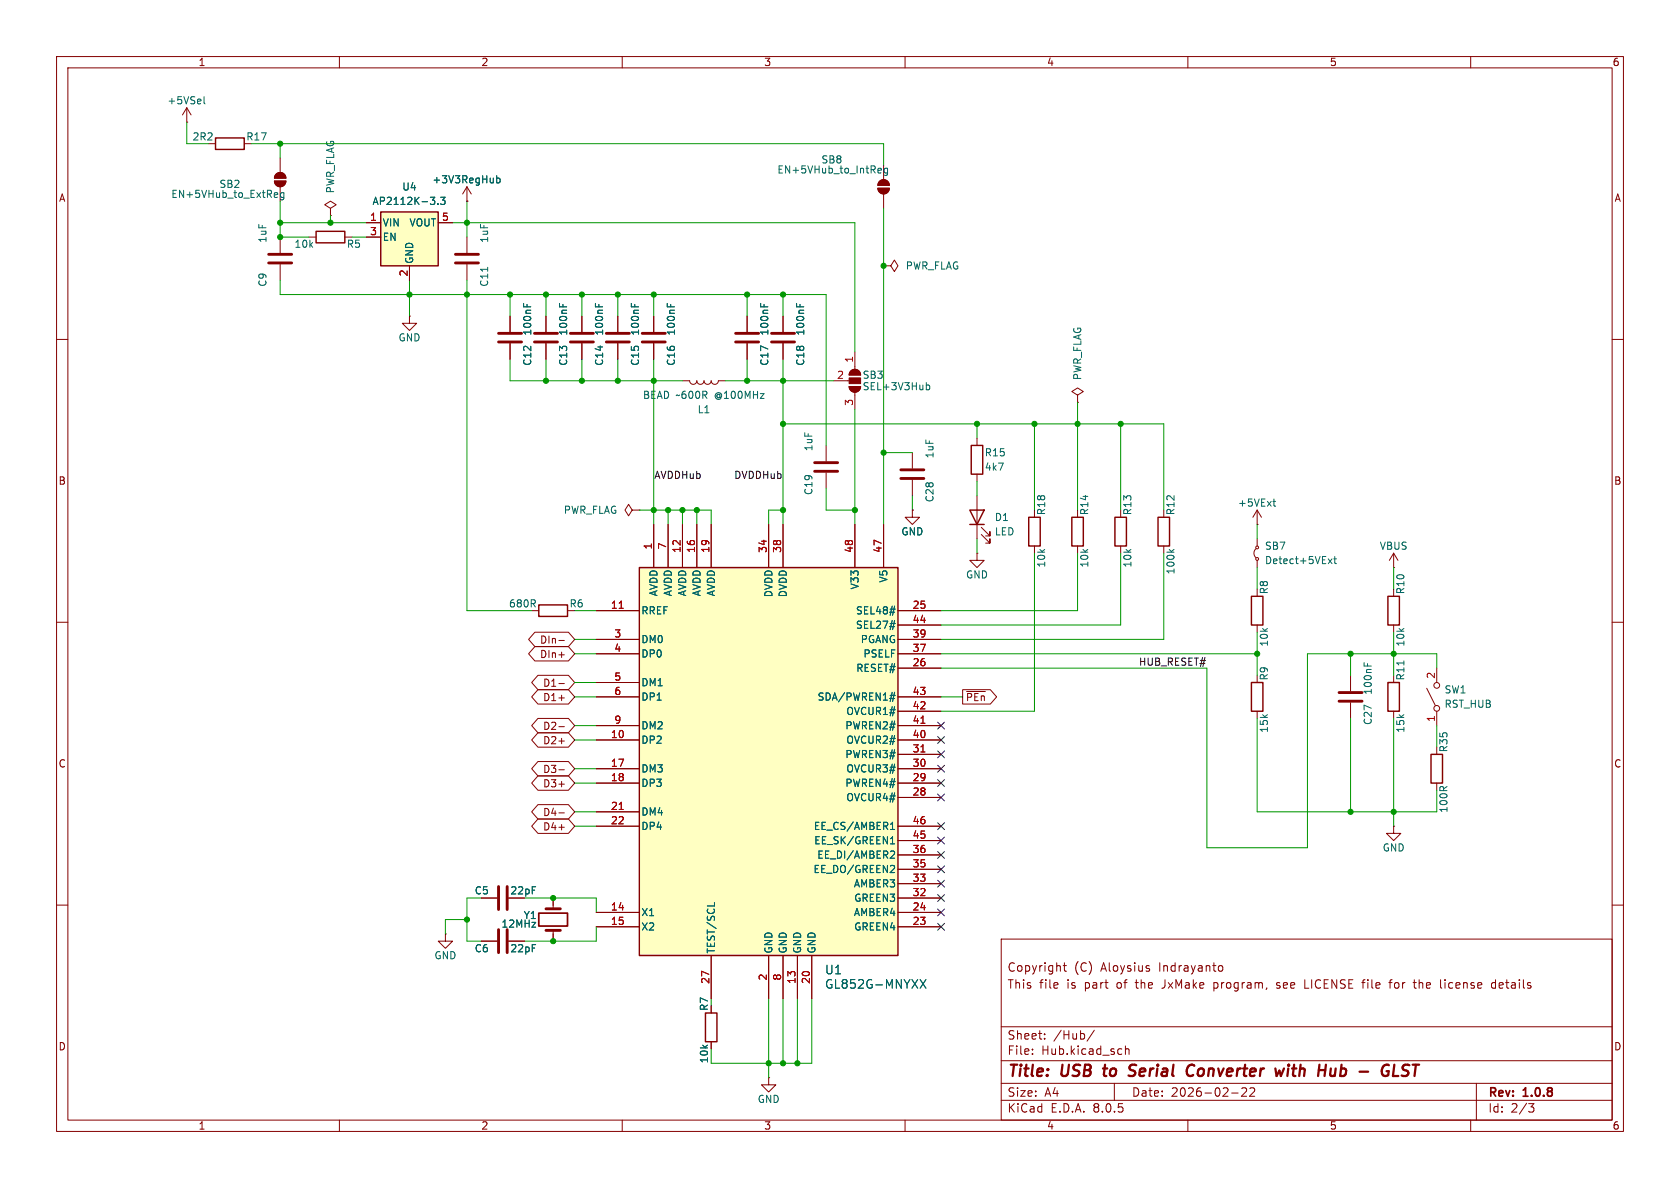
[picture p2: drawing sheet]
<svg xmlns="http://www.w3.org/2000/svg" width="297mm" height="210mm" viewBox="0 0 297 210" stroke-linecap="round" stroke-linejoin="round" font-family="sans-serif">
<g fill="none" stroke="#840000" stroke-width=".18">
<path d="M10 10h277v190h-277zM12 12h273v186h-273zM60 10v2M110 10v2M160 10v2M210 10v2M260 10v2M58.4 36.8l1-.6-1-.6-1 .6 1 .6v1.3M58.4 38.1h.1M82.5 35.6h.1M82.5 33l-.7 1.3M82.5 33v2.6"/>
<path d="M82.5 33l.8 1.3M155.2 33.3h2a1.02 1.02 0 0 1-1 1 1.02 1.02 0 0 1-1-1zM155.5 32.1a1.02 1.02 0 0 1 1.1-.3 1.02 1.02 0 0 1 .6 1h-2zM156.2 29.2v2.6M156.2 34.3v2.5M10 60h2M49.5 41.9v2.8M49.5 46.7v2.8M54.6 41.9h1.3M61 41.9h1.2M72.4 55.9v1.3h1.3l-1.3 1.2-1.3-1.2h1.3M72.4 55.9h.1"/>
<path d="M82.5 41.9v2.8M82.5 46.7v2.8M109.2 55.9v2.8M156.2 47h1.3l.6-1 .6 1-.6 1-.6-1M156.2 47h.1M285 60h2M109.2 60.7v2.8M120.6 67.3h1.3a.64 .64 0 0 0 .7 .6 .64 .64 0 0 0 .6-.6 .64 .64 0 0 0 .6 .6 .64 .64 0 0 0 .7-.6 .64 .64 0 0 0 .6 .6 .64 .64 0 0 0 .6-.6 .64 .64 0 0 0 .7 .6 .64 .64 0 0 0 .6-.6h1.3M146 78.7v2.8M147.3 67.3h2.8M150.1 68.3h2a1.02 1.02 0 0 1-1 1 1.02 1.02 0 0 1-1-1zM150.4 65.6a1.02 1.02 0 0 1 1.1-.2 1.02 1.02 0 0 1 .6 .9h-2z"/>
<path d="M151.1 62.2v3.1M151.1 69.3v3.1M172.7 77.5v1.2M146 83.6v2.8M161.3 90.2v1.2h1.3l-1.3 1.3-1.3-1.3h1.3M161.3 90.2h.1M161.3 80v2.8M161.3 84.8v2.8M172.7 83.8v1.3M222 97a1.08 1.08 0 0 0 0 1.6M222.2 92.7h.1M222.2 90.2v2.5"/>
<path d="M222.2 95.3v1.2M222.2 99.1v1.2M222.2 90.2l-.7 1.2M222.2 90.2l.8 1.2M10 110h2M222.2 104.1v1.3M222.2 110.5v1.3M222.2 119.4v1.3M238.8 119.4v2.8M246.4 119.4v1.3M254 118.1v2.6M285 110h2"/>
<path d="M222.2 125.7v1.3M238.8 124.2v2.8M246.4 125.7v1.3M252.2 121.7l1.5 3M254 125.7v2.6M254 132.1v1.3M254 138.4v1.3M10 160h2M246.4 146.1v1.2h1.2l-1.2 1.3-1.3-1.3h1.3M246.4 146.1h.1M285 160h2M177 166h108v32h-108z"/>
<path d="M188 170.7h.5M188.2 170.2v1.3l.3 .2M203 171.2l.2 .2-.2 .3M203 170.7l.2 .1M214.6 173.7v1.5M214.6 174.6l.1 .1M214.7 173.7l-.1 .1M215.5 170.8l.4-.1 .3 .3v.4l-.2 .2h-.5M225.7 174.6l.4 .1M225.9 173.7l-.2 .2 .2 .3M230.7 173.2v1.5h.7M240.7 173.7h.6"/>
<path d="M241.3 173.2l-.3 .1M245.5 173.7h.6M246.1 173.2l-.4 .2v1.3M249.8 173.7h.6M250.1 174.6l.3 .1M255.5 173.2v.1M255.5 173.7v1M264.4 173.8l-.4-.1-.3 .3v.4l.1 .2h.6M264.4 173.2v1.5M60 198v2M110 198v2M160 198v2"/>
<path d="M177 194.5h108M177 191.5h108M177 187.5h108M177 181.5h108M182.5 186.3v.1M182.5 185.5v.1M184.7 183.6v.1M184.7 182.8v.1M193.5 182.1l-1.3 2M197 191.5v3M199 184.9v1.5M199 185.5l.2-.1 .3 .1 .1 .9"/>
<path d="M210 198v2M217.7 193.2h1.2M219.5 192.4l.6-.1 .2 .1 .1 .3-.9 1.1h.9M221 192.4l.5-.1 .2 .1 .1 .3-.9 1.1h.9M260 198v2M261 191.5v6.5M270.2 195.1h1l-.5 .6 .4 .1 .1 .5-.3 .3h-.4"/>
<circle cx="222.2" cy="98.8" r=".25"/>
<circle cx="222.2" cy="96.8" r=".25"/>
<circle cx="254" cy="121.2" r=".51"/>
<circle cx="254" cy="125.2" r=".51"/>
</g>
<g fill="none" stroke="#840000" stroke-width=".4">
<path d="M195 188.9h.8M195.4 188.2l-.3 1.7 .3 .3M200.6 190a.85 .85 0 0 1-1.1 .1M200.6 188.2l-.7 .1a.46 .46 0 0 0-.2 .5 .46 .46 0 0 0 .3 .4l.6 .2M209.9 189.9a.67 .67 0 0 0 1 .1M211.1 188.4a.73 .73 0 0 0-1.1 .3M227 188.9l-.6 1.3M227.8 188.9l-.2 1.3M227.8 188.2l-.1 .1 .1 .1M227.8 188.2l.1 .1-.1 .1M227.8 188.2v.2M236 190a.57 .57 0 0 1-.8 .1"/>
<path d="M236.1 188.9l-.1 1.3M245.5 188.3a1.02 1.02 0 0 0-1.1 .3 1.02 1.02 0 0 0-.1 1.1l.1 .2M246.5 188.2l-.2 2h.9M249.2 188.3a.85 .85 0 0 0-1.1 .1 .45 .45 0 0 0 .2 .8l.4 .1a.49 .49 0 0 1 .3 .5 .49 .49 0 0 1-.5 .4l-.7-.1M249.7 188.2h1.2M250.3 188.2l-.2 2"/>
</g>
<g fill="none" stroke="#006464" stroke-width=".18">
<path d="M87.8 31.1v1.2M87.8 31.5h.4l.2 .2-.1 .6h-.5M155.4 29.7l.4 .1v.2l-.6 .2M155.8 30.5l-.4 .1M156.9 29.8l-.4-.1-.2 .3 .1 .5h.5M156.9 29.7v1.1l-.2 .2h-.3M86.2 47.2v.8M111.6 53.6v.6M112.2 53.8v.4M163.8 67.6v1.3M163.8 68.1h.3l.3 .2-.2 .5h-.4M225 88.6h.5"/>
<path d="M225.2 88.2v1.1l.3 .2M234.8 98.8l.7 .8M235.5 98.8l-.7 .8M235.8 98.8h.5M236 98.4v1.1l.3 .1M241.2 117.1v.6M241.8 117.3v.4M248.2 116.8v.8"/>
</g>
<path d="M55.9 40.9h5.1v2h-5.1zM171.7 78.7h2v5.1h-2zM221.2 105.4h2.1v5.1h-2.1zM221.2 120.7h2.1v5h-2.1zM245.4 120.7h2v5h-2zM253 133.4h2v5h-2z" fill="none" stroke="#840000" stroke-width=".25"/>
<g fill="#840000" stroke="#840000" stroke-width=".18">
<path d="M150.4 65.6a1.02 1.02 0 0 1 1.1-.2 1.02 1.02 0 0 1 .6 .9h-2z"/>
<path d="M150.1 66.8h2v1h-2z"/>
<path d="M150.1 68.3h2a1.02 1.02 0 0 1-1 1 1.02 1.02 0 0 1-1-1z"/>
<path d="M155.5 32.1a1.02 1.02 0 0 1 1.1-.3 1.02 1.02 0 0 1 .6 1h-2z"/>
<path d="M155.2 33.3h2a1.02 1.02 0 0 1-1 1 1.02 1.02 0 0 1-1-1z"/>
</g>
<path d="M47.5 45h4.1M47.5 46.5h4.1M80.5 45h4.1M80.5 46.5h4.1M107.2 58.9h4.1M107.2 60.5h4.1M144 81.8h4.1M144 83.3h4.1M159.3 83.1h4M159.3 84.6h4M236.7 122.4h4.1M236.7 124h4.1" fill="none" stroke="#840000" stroke-width=".51"/>
<path d="M67.3 37.5h10.2v9.5h-10.2z" fill="#ffffc2"/>
<path d="M38.1 24.4h5.1v2h-5.1zM67.3 37.5h10.2v9.5h-10.2zM171.4 90.2h2.6l-1.3 2.5zM171.4 92.7h2.6M181.9 91.4h2v5.1h-2zM189.5 91.4h2v5.1h-2zM204.7 91.4h2.1v5.1h-2.1zM95.2 106.9h5.1v2.1h-5.1zM245.4 105.4h2v5.1h-2z" fill="none" stroke="#840000" stroke-width=".25"/>
<g fill="none" stroke="#840000" stroke-width=".18">
<path d="M33 19.1l-.7 1.2M33 19.1v2.5M33 19.1l.8 1.2M33 21.6h.1M36.8 25.4h1.3M48.5 32h2a1.02 1.02 0 0 1-1 1 1.02 1.02 0 0 1-1-1zM48.8 30.8a1.02 1.02 0 0 1 1.1-.2 1.02 1.02 0 0 1 .6 .9h-2zM49.5 27.9v2.6M49.5 33v2.6M64.8 39.4h2.5M77.5 39.4h2.5M64.8 41.9h2.5"/>
<path d="M72.4 47v2.5M90.2 55.9v2.8M96.5 55.9v2.8M102.9 55.9v2.8M115.6 55.9v2.8M132.1 55.9v2.8M138.4 55.9v2.8M90.2 60.7v2.8M96.5 60.7v2.8M102.9 60.7v2.8M115.6 60.7v2.8M132.1 60.7v2.8"/>
<path d="M138.4 60.7v2.8M111.8 90.2l-.7-1-.6 1 .6 1 .7-1h1.2M113 90.2h.1M172.7 97.8v1.3h1.3l-1.3 1.2-1.3-1.2h1.3M172.7 97.8h.1M172.7 87.6v7.7M173.5 94.5l1.5 1.5v-.7v.7h-.8M173.5 93.2l1.5 1.5v-.7v.7h-.8M182.9 90.2v1.2M182.9 96.5v1.3M190.5 90.2v1.2M190.5 96.5v1.3"/>
<path d="M205.7 90.2v1.2M205.7 96.5v1.3M246.4 97.8v2.5M246.4 97.8l-.8 1.3M246.4 97.8l.7 1.3M94 108h1.2M246.4 100.3h.1M246.4 104.1v1.3M246.4 110.5v1.3M85.1 158.8h2.8M97.8 158.8v1.9M78.7 165.1v1.3h1.3l-1.3 1.2-1.2-1.2h1.2"/>
<path d="M78.7 165.1h.1M97.8 164.5v1.9M135.9 190.5v1.3h1.3l-1.3 1.2-1.3-1.2h1.3M135.9 190.5h.1"/>
</g>
<g fill="none" stroke="#006464" stroke-width=".18">
<path d="M36.1 17.1v1.1l.2 .2M48.7 34.1h.3l.1 .3-.6 .1M49 34.8l-.3 .1M50.2 34.1h-.4l-.2 .2 .1 .5h.5M50.2 34.1v1l-.3 .2h-.3M76.1 34.9h.8l-.5 .5M76.8 35.5v.5M77.4 36v.1M77.9 34.9h.8l-.4 .5 .3 .1v.5l-.2 .1-.5-.1M92.6 53.6v.6M93.2 53.8v.4M98.9 53.6v.6"/>
<path d="M99.5 53.8v.4M105.3 53.6v.6M105.9 53.8v.4M118 53.6v.6M118.6 53.8v.4M134.5 53.6v.6M135.1 53.8v.4M140.8 53.6v.6M141.4 53.8v.4M206.7 97.1l.5 .5M207.6 97.1l-.5 .4"/>
</g>
<g fill="#840000" stroke="#840000" stroke-width=".18">
<path d="M48.8 30.8a1.02 1.02 0 0 1 1.1-.2 1.02 1.02 0 0 1 .6 .9h-2z"/>
<path d="M48.5 32h2a1.02 1.02 0 0 1-1 1 1.02 1.02 0 0 1-1-1z"/>
</g>
<g fill="none" stroke="#840000" stroke-width=".51">
<path d="M88.1 58.9h4.1M94.5 58.9h4.1M100.8 58.9h4.1M113.5 58.9h4.1M130 58.9h4.1M136.4 58.9h4.1M88.1 60.5h4.1M94.5 60.5h4.1M100.8 60.5h4.1M113.5 60.5h4.1M130 60.5h4.1M136.4 60.5h4.1"/>
<path d="M88.1 156.7v4.1M89.7 156.7v4.1M96.5 164.5h2.6M96.5 160.7h2.6"/>
</g>
<path d="M95.2 161.4h5.1v2.3h-5.1z" fill="none" stroke="#840000" stroke-width=".3"/>
<path d="M113 100.3h45.7v68.6h-45.7z" fill="#ffffc2"/>
<path d="M197.1 91.4h2v5.1h-2zM113 100.3h45.7v68.6h-45.7zM124.7 179.1h2v5.1h-2z" fill="none" stroke="#840000" stroke-width=".25"/>
<g fill="none" stroke="#840000" stroke-width=".18">
<path d="M64.8 39.4h2.5M77.5 39.4h2.5M82.5 35.6h.1M64.8 41.9h2.5M72.4 47v2.5M90.2 55.9v2.8M96.5 55.9v2.8M102.9 55.9v2.8M109.2 55.9v2.8M115.6 55.9v2.8M132.1 55.9v2.8M138.4 55.9v2.8"/>
<path d="M90.2 60.7v2.8M96.5 60.7v2.8M102.9 60.7v2.8M109.2 60.7v2.8M115.6 60.7v2.8M132.1 60.7v2.8M138.4 60.7v2.8M190.5 69.9l1-.7-1-.6-1 .6 1 .7v1.2M190.5 71.1h.1M115.6 92.7v7.6M118.1 92.7v7.6M120.6 92.7v7.6"/>
<path d="M123.2 92.7v7.6M125.7 92.7v7.6M135.9 92.7v7.6M138.4 92.7v7.6M151.1 92.7v7.6M156.2 92.7v7.6M161.3 90.2h.1M198.1 90.2v1.2M198.1 96.5v1.3M94.6 114.3h5.9l1.1 1.3-1.1 1.2h-5.9l-1.2-1.2zM94.6 111.8h5.9l1.1 1.2-1.1 1.3h-5.9l-1.2-1.3zM95.1 119.4h5.4l1.1 1.3-1.1 1.2h-5.4l-1.1-1.2z"/>
<path d="M98.8 115.8h1M98.8 113.2h1M105.4 113h7.6M105.4 115.6h7.6M105.4 108h7.6M158.7 118.1h7.7M158.7 113h7.7M158.7 115.6h7.7M158.7 108h7.7M158.7 110.5h7.7M95.1 137.2h5.4l1.1 1.2-1.1 1.3h-5.4l-1.1-1.3zM95.1 127h5.4l1.1 1.3-1.1 1.2h-5.4l-1.1-1.2z"/>
<path d="M95.1 134.6h5.4l1.1 1.3-1.1 1.3h-5.4l-1.1-1.3zM95.1 121.9h5.4l1.1 1.3-1.1 1.3h-5.4l-1.1-1.3zM95.1 129.5h5.4l1.1 1.3-1.1 1.3h-5.4l-1.1-1.3zM98.8 138.6h1M98.8 128.5h1M98.8 120.8h1M98.8 136.1h1M98.8 123.4h1M98.8 131h1M105.4 130.8h7.6M105.4 135.9h7.6M105.4 138.4h7.6"/>
<path d="M105.4 128.3h7.6M105.4 120.7h7.6M105.4 123.2h7.6M158.7 130.8h7.7M158.7 135.9h7.7M158.7 138.4h7.7M158.7 133.4h7.7M158.7 128.3h7.7M158.7 125.7h7.7M158.7 123.2h7.7M170.2 121.9h4.9l1.1 1.3-1.1 1.3h-4.9zM170.9 122.2h3.3"/>
<path d="M85.1 158.8h2.8M95.1 142.2h5.4l1.1 1.3-1.1 1.3h-5.4l-1.1-1.3zM95.1 144.8h5.4l1.1 1.3-1.1 1.2h-5.4l-1.1-1.2zM97.8 158.8v1.2M98.8 143.7h1M98.8 146.2h1M105.4 143.5h7.6M105.4 146.1h7.6M158.7 146.1h7.7M158.7 141h7.7M158.7 158.8h7.7M158.7 156.2h7.7"/>
<path d="M158.7 153.7h7.7M158.7 151.1h7.7M158.7 148.6h7.7M85.1 166.4h2.8M89.9 166.4h2.8M97.8 165.1v1.3M105.4 161.3h7.6M105.4 163.8h7.6M125.7 168.9v7.6M135.9 168.9v7.6M138.4 168.9v7.6M141 168.9v7.6"/>
<path d="M143.5 168.9v7.6M158.7 161.3h7.7M158.7 163.8h7.7M125.7 184.2v1.2"/>
</g>
<path d="M109.5 107.5h.7M162.8 132.9h.7M162.8 127.9h.7M109.5 143.1h.7" fill="none" stroke="#a90000" stroke-width=".18"/>
<g fill="none" stroke="#006464" stroke-width=".18">
<path d="M76.1 34.9h.8l-.5 .5M76.8 35.5v.5M77.4 36v.1M77.9 34.9h.8l-.4 .5 .3 .1v.5l-.2 .1-.5-.1M87.8 31.1v1.2M87.8 31.5h.4l.2 .2-.1 .6h-.5M92.6 53.6v.6M93.2 53.8v.4M98.9 53.6v.6M99.5 53.8v.4M105.3 53.6v.6M105.9 53.8v.4"/>
<path d="M111.6 53.6v.6M112.2 53.8v.4M118 53.6v.6M118.6 53.8v.4M134.5 53.6v.6M135.1 53.8v.4M140.8 53.6v.6M141.4 53.8v.4M157.2 108.2h1M157.2 110.8h1M157.4 107.7h.9M157.4 110.2h.9"/>
<path d="M158.2 107.1l-.4 1.7M158.2 109.7l-.4 1.6M157.2 123.5h1M157.4 122.9h.9M157.7 122.4l-.3 1.6M158.2 122.4l-.4 1.6M126.3 159.5v.6M157.4 149.2h.8M157.4 146.6h.8M157.5 145.7l.3-.3v1.2M157.5 148.2l.3-.3v1.3M157.6 150.4l.4 .1 .2 .3-.8 .9h.8"/>
<path d="M157.9 153l.3 .2-.1 .3-.7 .7h.8M162.7 173.2l1 1.5M163.7 173.2l-1 1.5"/>
</g>
<path d="M88.1 164.3v4.1M89.7 164.3v4.1" fill="none" stroke="#840000" stroke-width=".51"/>
<g fill="none" stroke="#009600" stroke-width=".18">
<path d="M33 21.6v3.8h3.8M44.4 25.4h111.8v3.8M49.5 35.6v6.3h5.1M49.5 25.4v2.5M49.5 39.4h15.3M58.4 38.1v1.3M80 39.4h71.1v22.8M82.5 35.6v6.3M156.2 36.8v55.9M49.5 49.5v2.6h96.5v26.6M62.2 41.9h2.6M72.4 49.5v6.4"/>
<path d="M82.5 49.5v58.5h11.5M90.2 52.1v3.8M96.5 52.1v3.8M102.9 52.1v3.8M109.2 52.1v3.8M115.6 52.1v3.8M132.1 52.1v3.8M138.4 52.1v3.8M90.2 63.5v3.8h30.4M96.5 63.5v3.8M102.9 63.5v3.8M109.2 63.5v3.8"/>
<path d="M115.6 63.5v29.2M128.3 67.3h19M132.1 63.5v3.8M138.4 63.5v29.2M138.4 74.9h67.3v15.3M151.1 72.4v20.3M172.7 74.9v2.6M182.9 74.9v15.3M190.5 71.1v19.1M198.1 74.9v15.3M113 90.2h12.7v2.5M118.1 90.2v2.5"/>
<path d="M120.6 90.2v2.5M123.2 90.2v2.5M138.4 90.2h-2.5v2.5M146 86.4v3.8h5.1M156.2 80h5.1M161.3 87.6v2.6M172.7 85.1v2.5M172.7 95.3v2.5M182.9 97.8v27.9h-16.5M190.5 97.8v10.2h-24.1M198.1 97.8v12.7h-31.7M205.7 97.8v15.2h-39.3"/>
<path d="M222.2 92.7v2.6M101.6 115.6h3.8M101.6 108h3.8M101.6 113h3.8M166.4 115.6h55.8M166.4 118.1h47v31.8h17.7v-34.3h22.9v2.5M222.2 100.3v3.8M222.2 111.8v7.6M238.8 115.6v3.8M246.4 100.3v3.8M246.4 111.8v7.6M101.6 123.2h3.8"/>
<path d="M101.6 120.7h3.8M101.6 130.8h3.8M101.6 128.3h3.8M101.6 135.9h3.8M101.6 138.4h3.8M166.4 123.2h3.8M222.2 127v16.5h31.8v-3.8M238.8 127v16.5M246.4 127v19.1M254 128.3v3.8M85.1 158.8h-2.6v7.6h2.6M92.7 158.8h12.7v2.5"/>
<path d="M101.6 143.5h3.8M101.6 146.1h3.8M82.5 162.6h-3.8v2.5M105.4 163.8v2.6h-12.7M135.9 176.5v14M138.4 176.5v11.5M141 176.5v11.5M143.5 176.5v11.5h-17.8"/>
</g>
<g fill="none" stroke="#000084" stroke-width=".18">
<path d="M165.8 130.2l1.2 1.2M165.8 127.7l1.2 1.2M165.8 132.7l1.2 1.3M165.8 137.8l1.2 1.2M165.8 135.3l1.2 1.2M167 130.2l-1.2 1.2M167 127.7l-1.2 1.2M167 132.7l-1.2 1.3M167 137.8l-1.2 1.2M167 135.3l-1.2 1.2M165.8 153.1l1.2 1.2M165.8 158.1l1.2 1.3"/>
<path d="M165.8 155.6l1.2 1.2M165.8 148l1.2 1.2M165.8 140.4l1.2 1.2M165.8 150.5l1.2 1.2M165.8 145.4l1.2 1.3M167 153.1l-1.2 1.2M167 158.1l-1.2 1.3M167 155.6l-1.2 1.2M167 148l-1.2 1.2M167 140.4l-1.2 1.2M167 150.5l-1.2 1.2M167 145.4l-1.2 1.3"/>
<path d="M165.8 160.7l1.2 1.2M165.8 163.2l1.2 1.2M167 160.7l-1.2 1.2M167 163.2l-1.2 1.2"/>
</g>
<g fill="#009600" stroke="#009600" stroke-width=".18">
<circle cx="97.8" cy="166.4" r=".46"/>
<circle cx="97.8" cy="158.8" r=".46"/>
<circle cx="82.5" cy="162.6" r=".46"/>
<circle cx="102.9" cy="52.1" r=".46"/>
<circle cx="96.5" cy="52.1" r=".46"/>
<circle cx="109.2" cy="67.3" r=".46"/>
<circle cx="82.5" cy="52.1" r=".46"/>
<circle cx="72.4" cy="52.1" r=".46"/>
<circle cx="96.5" cy="67.3" r=".46"/>
<circle cx="90.2" cy="52.1" r=".46"/>
<circle cx="102.9" cy="67.3" r=".46"/>
<circle cx="132.1" cy="67.3" r=".46"/>
<circle cx="132.1" cy="52.1" r=".46"/>
<circle cx="138.4" cy="67.3" r=".46"/>
<circle cx="109.2" cy="52.1" r=".46"/>
<circle cx="115.6" cy="52.1" r=".46"/>
<circle cx="156.2" cy="47" r=".46"/>
<circle cx="138.4" cy="52.1" r=".46"/>
<circle cx="172.7" cy="74.9" r=".46"/>
<circle cx="156.2" cy="80" r=".46"/>
<circle cx="123.2" cy="90.2" r=".46"/>
<circle cx="120.6" cy="90.2" r=".46"/>
<circle cx="115.6" cy="90.2" r=".46"/>
<circle cx="138.4" cy="90.2" r=".46"/>
<circle cx="118.1" cy="90.2" r=".46"/>
<circle cx="115.6" cy="67.3" r=".46"/>
<circle cx="138.4" cy="74.9" r=".46"/>
<circle cx="151.1" cy="90.2" r=".46"/>
<circle cx="82.5" cy="39.4" r=".46"/>
<circle cx="58.4" cy="39.4" r=".46"/>
<circle cx="49.5" cy="39.4" r=".46"/>
<circle cx="49.5" cy="41.9" r=".46"/>
<circle cx="49.5" cy="25.4" r=".46"/>
<circle cx="238.8" cy="115.6" r=".46"/>
<circle cx="238.8" cy="143.5" r=".46"/>
<circle cx="222.2" cy="115.6" r=".46"/>
<circle cx="246.4" cy="115.6" r=".46"/>
<circle cx="246.4" cy="143.5" r=".46"/>
<circle cx="198.1" cy="74.9" r=".46"/>
<circle cx="190.5" cy="74.9" r=".46"/>
<circle cx="182.9" cy="74.9" r=".46"/>
<circle cx="138.4" cy="188" r=".46"/>
<circle cx="141" cy="188" r=".46"/>
<circle cx="135.9" cy="188" r=".46"/>
</g>
<g font-size="2.8" fill="#840000">
<text x="178" y="190.9">Title:</text>
<text x="187.7" y="190.9">USB</text>
<text x="196" y="190.9">to</text>
<text x="201.3" y="190.9">Serial</text>
<text x="212.3" y="190.9">Converter</text>
<text x="228.8" y="190.9">with</text>
<text x="237.1" y="190.9">Hub</text>
<text x="245.1" y="190.9">-</text>
</g>
<g font-size="2.1" fill="#006464">
<text x="145.8" y="172.4">U1</text>
<text x="145.8" y="175">GL852G-MNYXX</text>
</g>
<g font-size="2.1" fill="#840000">
<text x="178" y="172">Copyright</text>
<text x="189.9" y="172">(C)</text>
<text x="194.7" y="172">Aloysius</text>
<text x="205" y="172">Indrayanto</text>
<text x="178" y="175">This</text>
<text x="183.7" y="175">file</text>
<text x="188.7" y="175">is</text>
<text x="191.9" y="175">part</text>
<text x="197.7" y="175">of</text>
<text x="201.2" y="175">the</text>
<text x="206" y="175">JxMake</text>
<text x="215.2" y="175">program,</text>
<text x="226.5" y="175">see</text>
<text x="231.6" y="175">LICENSE</text>
<text x="242.1" y="175">file</text>
<text x="247" y="175">for</text>
<text x="251.5" y="175">the</text>
<text x="256.3" y="175">license</text>
<text x="265.5" y="175">details</text>
<text x="178" y="184">Sheet:</text>
<text x="186.2" y="184">/Hub/</text>
<text x="178" y="186.7">File:</text>
<text x="184.1" y="186.7">Hub.kicad_sch</text>
<text x="178" y="196.9">KiCad</text>
<text x="178" y="194.1">Size:</text>
<text x="184.7" y="194.1">A4</text>
<text x="185.7" y="196.9">E.D.A.</text>
<text x="193.3" y="196.9">8.0.5</text>
<text x="200" y="194.1">Date:</text>
<text x="207" y="194.1">2026-02-22</text>
<text x="263" y="194.3">Rev:</text>
<text x="263" y="196.9">Id:</text>
<text x="267.1" y="196.9">2/3</text>
<text x="269.4" y="194.3">1.0.8</text>
</g>
<g font-size="1.8" fill="#840000">
<text x="35" y="11.9">1</text>
<text x="85" y="11.9">2</text>
<text x="135" y="11.9">3</text>
<text x="185" y="11.9">4</text>
<text x="235" y="11.9">5</text>
<text x="285" y="11.9">6</text>
<text x="10.3" y="35.9">A</text>
<text x="285.3" y="35.9">A</text>
<text x="10.3" y="85.9">B</text>
<text x="285.3" y="85.9">B</text>
<text x="95.4" y="114">DIn-</text>
<text x="95.4" y="116.5">DIn+</text>
<text x="95.9" y="121.6">D1-</text>
<text x="95.9" y="124.1">D1+</text>
<text x="170.7" y="124.1">~{PEn}</text>
<text x="95.9" y="129.2">D2-</text>
<text x="95.9" y="131.8">D2+</text>
<text x="10.3" y="135.9">C</text>
<text x="95.9" y="136.8">D3-</text>
<text x="285.3" y="135.9">C</text>
<text x="95.9" y="139.4">D3+</text>
<text x="95.9" y="144.5">D4-</text>
<text x="95.9" y="147">D4+</text>
<text x="90.1" y="158.3">22pF</text>
<text x="125.4" y="178.8" transform="rotate(-90 125.4 178.8)">R7</text>
<text x="10.3" y="185.9">D</text>
<text x="285.3" y="185.9">D</text>
<text x="35" y="199.9">1</text>
<text x="85" y="199.9">2</text>
<text x="135" y="199.9">3</text>
<text x="185" y="199.9">4</text>
<text x="235" y="199.9">5</text>
<text x="285" y="199.9">6</text>
</g>
<g font-size="1.8" fill="#006464">
<text x="29.5" y="18.6">+5VSel</text>
<text x="33.9" y="25">2R2</text>
<text x="43.4" y="25">R17</text>
<text x="145.1" y="29.1">SB8</text>
<text x="30.2" y="35.2">EN+5VHub_to_ExtReg</text>
<text x="38.7" y="33.4">SB2</text>
<text x="59.3" y="34.3" transform="rotate(-90 59.3 34.3)">PWR_FLAG</text>
<text x="71" y="33.9">U4</text>
<text x="76.3" y="32.6">+3V3RegHub</text>
<text x="137.3" y="30.9">EN+5VHub_to_IntReg</text>
<text x="65.8" y="36.4">AP2112K-3.3</text>
<text x="67.6" y="40.2">VIN</text>
<text x="72.3" y="40.2">VOUT</text>
<text x="47.3" y="43" transform="rotate(-90 47.3 43)">1uF</text>
<text x="52" y="44">10k</text>
<text x="61.2" y="44">R5</text>
<text x="67.6" y="42.8">EN</text>
<text x="73.3" y="46.7" transform="rotate(-90 73.3 46.7)">GND</text>
<text x="86.5" y="43" transform="rotate(-90 86.5 43)">1uF</text>
<text x="160" y="47.9">PWR_FLAG</text>
<text x="47.3" y="50.8" transform="rotate(-90 47.3 50.8)">C9</text>
<text x="86.5" y="50.8" transform="rotate(-90 86.5 50.8)">C11</text>
<text x="94.1" y="59.4" transform="rotate(-90 94.1 59.4)">100nF</text>
<text x="100.5" y="59.4" transform="rotate(-90 100.5 59.4)">100nF</text>
<text x="106.8" y="59.4" transform="rotate(-90 106.8 59.4)">100nF</text>
<text x="113.2" y="59.4" transform="rotate(-90 113.2 59.4)">100nF</text>
<text x="119.5" y="59.4" transform="rotate(-90 119.5 59.4)">100nF</text>
<text x="136" y="59.4" transform="rotate(-90 136 59.4)">100nF</text>
<text x="142.4" y="59.4" transform="rotate(-90 142.4 59.4)">100nF</text>
<text x="70.4" y="60.6">GND</text>
<text x="94.1" y="64.8" transform="rotate(-90 94.1 64.8)">C12</text>
<text x="100.5" y="64.8" transform="rotate(-90 100.5 64.8)">C13</text>
<text x="106.8" y="64.8" transform="rotate(-90 106.8 64.8)">C14</text>
<text x="113.2" y="64.8" transform="rotate(-90 113.2 64.8)">C15</text>
<text x="119.5" y="64.8" transform="rotate(-90 119.5 64.8)">C16</text>
<text x="136" y="64.8" transform="rotate(-90 136 64.8)">C17</text>
<text x="142.4" y="64.8" transform="rotate(-90 142.4 64.8)">C18</text>
<text x="113.6" y="70.7">BEAD ~600R</text>
<text x="126.5" y="70.7">@100MHz</text>
<text x="152.4" y="69.2">SEL+3V3Hub</text>
<text x="152.4" y="67.2">SB3</text>
<text x="191.4" y="67.3" transform="rotate(-90 191.4 67.3)">PWR_FLAG</text>
<text x="123.2" y="73.3">L1</text>
<text x="143.8" y="79.9" transform="rotate(-90 143.8 79.9)">1uF</text>
<text x="165.2" y="81.1" transform="rotate(-90 165.2 81.1)">1uF</text>
<text x="174" y="83.4">4k7</text>
<text x="174" y="80.9">R15</text>
<text x="143.8" y="87.6" transform="rotate(-90 143.8 87.6)">C19</text>
<text x="165.2" y="88.9" transform="rotate(-90 165.2 88.9)">C28</text>
<text x="218.8" y="89.8">+5VExt</text>
<text x="99.6" y="91">PWR_FLAG</text>
<text x="159.3" y="94.8">GND</text>
<text x="175.8" y="92.3">D1</text>
<text x="175.8" y="94.8">LED</text>
<text x="185" y="91.2" transform="rotate(-90 185 91.2)">R18</text>
<text x="192.6" y="91.2" transform="rotate(-90 192.6 91.2)">R14</text>
<text x="200.2" y="91.2" transform="rotate(-90 200.2 91.2)">R13</text>
<text x="207.8" y="91.2" transform="rotate(-90 207.8 91.2)">R12</text>
<text x="185" y="100.4" transform="rotate(-90 185 100.4)">10k</text>
<text x="192.6" y="100.4" transform="rotate(-90 192.6 100.4)">10k</text>
<text x="200.2" y="100.4" transform="rotate(-90 200.2 100.4)">10k</text>
<text x="207.8" y="101.6" transform="rotate(-90 207.8 101.6)">100k</text>
<text x="223.5" y="99.9">Detect+5VExt</text>
<text x="223.5" y="97.4">SB7</text>
<text x="243.8" y="97.4">VBUS</text>
<text x="89.9" y="107.6">680R</text>
<text x="100.6" y="107.6">R6</text>
<text x="116.4" y="105.5" transform="rotate(-90 116.4 105.5)">AVDD</text>
<text x="119" y="105.5" transform="rotate(-90 119 105.5)">AVDD</text>
<text x="121.5" y="105.5" transform="rotate(-90 121.5 105.5)">AVDD</text>
<text x="124.1" y="105.5" transform="rotate(-90 124.1 105.5)">AVDD</text>
<text x="126.6" y="105.5" transform="rotate(-90 126.6 105.5)">AVDD</text>
<text x="136.8" y="105.7" transform="rotate(-90 136.8 105.7)">DVDD</text>
<text x="139.3" y="105.7" transform="rotate(-90 139.3 105.7)">DVDD</text>
<text x="152" y="104.3" transform="rotate(-90 152 104.3)">V33</text>
<text x="157.1" y="103.1" transform="rotate(-90 157.1 103.1)">V5</text>
<text x="170.7" y="102.5">GND</text>
<text x="224.3" y="105.1" transform="rotate(-90 224.3 105.1)">R8</text>
<text x="248.5" y="105.1" transform="rotate(-90 248.5 105.1)">R10</text>
<text x="113.3" y="113.9">DM0</text>
<text x="113.3" y="108.8">RREF</text>
<text x="151.2" y="108.8">SEL48#</text>
<text x="151.2" y="111.4">SEL27#</text>
<text x="152.1" y="113.9">PGANG</text>
<text x="113.3" y="116.4">DP0</text>
<text x="151.3" y="119">RESET#</text>
<text x="152.5" y="116.4">PSELF</text>
<text x="224.3" y="114.4" transform="rotate(-90 224.3 114.4)">10k</text>
<text x="248.5" y="114.4" transform="rotate(-90 248.5 114.4)">10k</text>
<text x="113.3" y="121.5">DM1</text>
<text x="113.3" y="124.1">DP1</text>
<text x="144.4" y="124.1">SDA/PWREN1#</text>
<text x="224.3" y="120.4" transform="rotate(-90 224.3 120.4)">R9</text>
<text x="242.7" y="122.9" transform="rotate(-90 242.7 122.9)">100nF</text>
<text x="248.5" y="120.4" transform="rotate(-90 248.5 120.4)">R11</text>
<text x="255.3" y="122.8">SW1</text>
<text x="255.3" y="125.3">RST_HUB</text>
<text x="113.3" y="131.7">DP2</text>
<text x="113.3" y="129.1">DM2</text>
<text x="149.3" y="129.1">PWREN2#</text>
<text x="149.5" y="131.7">OVCUR2#</text>
<text x="149.5" y="126.6">OVCUR1#</text>
<text x="224.3" y="129.6" transform="rotate(-90 224.3 129.6)">15k</text>
<text x="242.7" y="128.3" transform="rotate(-90 242.7 128.3)">C27</text>
<text x="248.5" y="129.6" transform="rotate(-90 248.5 129.6)">15k</text>
<text x="113.3" y="136.8">DM3</text>
<text x="149.3" y="134.2">PWREN3#</text>
<text x="149.5" y="136.8">OVCUR3#</text>
<text x="256.1" y="133.1" transform="rotate(-90 256.1 133.1)">R35</text>
<text x="113.3" y="139.3">DP3</text>
<text x="149.3" y="139.3">PWREN4#</text>
<text x="149.5" y="141.8">OVCUR4#</text>
<text x="256.1" y="143.8" transform="rotate(-90 256.1 143.8)">100R</text>
<text x="113.3" y="144.4">DM4</text>
<text x="113.3" y="146.9">DP4</text>
<text x="143.8" y="146.9">EE_CS/AMBER1</text>
<text x="143.8" y="149.5">EE_SK/GREEN1</text>
<text x="143.7" y="154.5">EE_DO/GREEN2</text>
<text x="144.4" y="152">EE_DI/AMBER2</text>
<text x="244.3" y="150.7">GND</text>
<text x="83.8" y="158.3">C5</text>
<text x="150.9" y="157.1">AMBER3</text>
<text x="150.9" y="159.6">GREEN3</text>
<text x="88.6" y="164.2">12MHz</text>
<text x="92.5" y="162.7">Y1</text>
<text x="113.3" y="162.2">X1</text>
<text x="113.3" y="164.7">X2</text>
<text x="150.9" y="162.2">AMBER4</text>
<text x="150.9" y="164.7">GREEN4</text>
<text x="76.7" y="169.8">GND</text>
<text x="83.8" y="168.5">C6</text>
<text x="90.1" y="168.5">22pF</text>
<text x="126.6" y="168.7" transform="rotate(-90 126.6 168.7)">TEST/SCL</text>
<text x="136.8" y="168.7" transform="rotate(-90 136.8 168.7)">GND</text>
<text x="139.3" y="168.7" transform="rotate(-90 139.3 168.7)">GND</text>
<text x="141.8" y="168.7" transform="rotate(-90 141.8 168.7)">GND</text>
<text x="144.4" y="168.7" transform="rotate(-90 144.4 168.7)">GND</text>
<text x="125.4" y="188.1" transform="rotate(-90 125.4 188.1)">10k</text>
<text x="133.9" y="195.2">GND</text>
</g>
<g font-size="1.8" fill="#a90000">
<text x="65.3" y="39.1">1</text>
<text x="65.3" y="41.7">3</text>
<text x="78" y="39.1">5</text>
<text x="72.1" y="49" transform="rotate(-90 72.1 49)">2</text>
<text x="150.9" y="64.2" transform="rotate(-90 150.9 64.2)">1</text>
<text x="147.9" y="67.1">2</text>
<text x="150.9" y="71.8" transform="rotate(-90 150.9 71.8)">3</text>
<text x="115.3" y="97.2" transform="rotate(-90 115.3 97.2)">1</text>
<text x="117.9" y="97.2" transform="rotate(-90 117.9 97.2)">7</text>
<text x="120.4" y="97.8" transform="rotate(-90 120.4 97.8)">12</text>
<text x="122.9" y="97.8" transform="rotate(-90 122.9 97.8)">16</text>
<text x="125.5" y="97.8" transform="rotate(-90 125.5 97.8)">19</text>
<text x="135.6" y="97.8" transform="rotate(-90 135.6 97.8)">34</text>
<text x="138.2" y="97.8" transform="rotate(-90 138.2 97.8)">38</text>
<text x="150.9" y="97.8" transform="rotate(-90 150.9 97.8)">48</text>
<text x="156" y="97.8" transform="rotate(-90 156 97.8)">47</text>
<text x="107.9" y="107.7">11</text>
<text x="161.2" y="107.7">25</text>
<text x="108.5" y="112.8">3</text>
<text x="161.2" y="112.8">39</text>
<text x="161.2" y="110.2">44</text>
<text x="108.5" y="115.3">4</text>
<text x="161.2" y="117.9">26</text>
<text x="161.2" y="115.3">37</text>
<text x="108.5" y="120.4">5</text>
<text x="108.5" y="122.9">6</text>
<text x="161.2" y="125.5">42</text>
<text x="161.2" y="122.9">43</text>
<text x="253.7" y="120.1" transform="rotate(-90 253.7 120.1)">2</text>
<text x="107.9" y="130.6">10</text>
<text x="108.5" y="128">9</text>
<text x="161.2" y="130.6">40</text>
<text x="161.2" y="128">41</text>
<text x="253.7" y="127.7" transform="rotate(-90 253.7 127.7)">1</text>
<text x="107.9" y="135.6">17</text>
<text x="161.2" y="135.6">30</text>
<text x="161.2" y="133.1">31</text>
<text x="107.9" y="138.2">18</text>
<text x="107.9" y="143.3">21</text>
<text x="161.2" y="140.7">28</text>
<text x="161.2" y="138.2">29</text>
<text x="107.9" y="145.8">22</text>
<text x="161.2" y="148.3">45</text>
<text x="161.2" y="145.8">46</text>
<text x="161.2" y="156">33</text>
<text x="161.2" y="153.4">35</text>
<text x="161.2" y="150.9">36</text>
<text x="107.9" y="161">14</text>
<text x="161.2" y="161">24</text>
<text x="161.2" y="158.5">32</text>
<text x="107.9" y="163.6">15</text>
<text x="161.2" y="163.6">23</text>
<text x="135.6" y="173.4" transform="rotate(-90 135.6 173.4)">2</text>
<text x="138.2" y="173.4" transform="rotate(-90 138.2 173.4)">8</text>
<text x="125.5" y="174" transform="rotate(-90 125.5 174)">27</text>
<text x="140.7" y="174" transform="rotate(-90 140.7 174)">13</text>
<text x="143.3" y="174" transform="rotate(-90 143.3 174)">20</text>
</g>
<g font-size="1.8" fill="#0f0f0f">
<text x="115.6" y="84.7">AVDDHub</text>
<text x="129.7" y="84.7">DVDDHub</text>
<text x="201.2" y="117.8">HUB_RESET#</text>
</g>
</svg>
